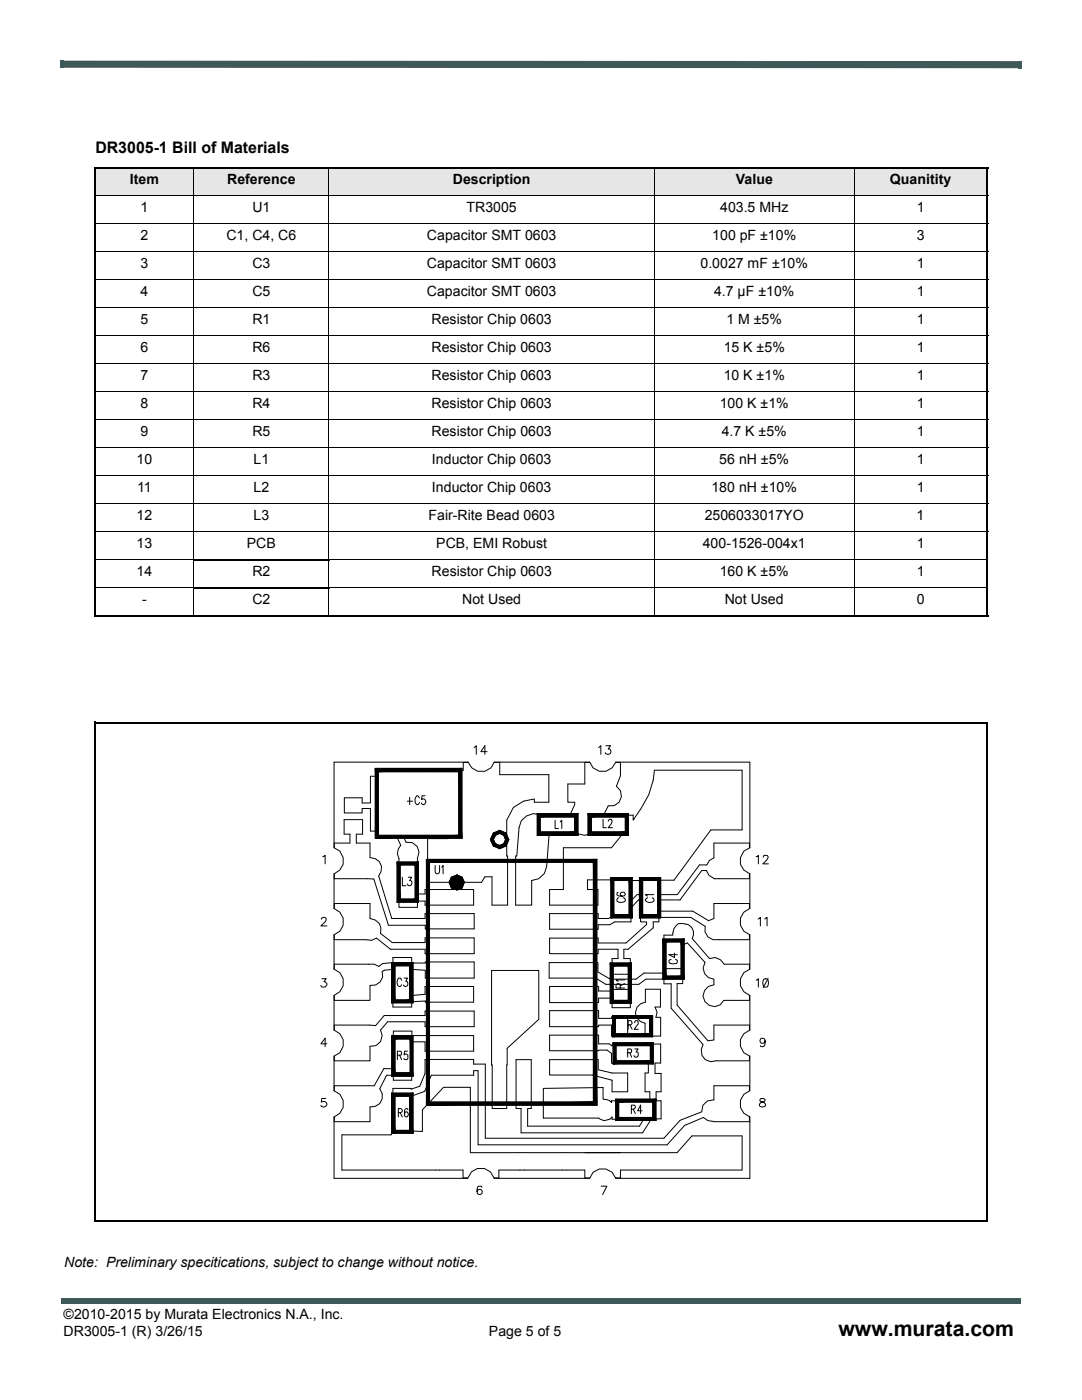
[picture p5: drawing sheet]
<svg xmlns="http://www.w3.org/2000/svg" width="216mm" height="279mm" viewBox="0 0 216 279" stroke-linecap="round" stroke-linejoin="round" font-family="sans-serif">
<g fill="#3d5959">
<path d="M12 12.1h.7v1.4h-.7z"/>
<path d="M203.2 12.2h.7v1.4h-.7z"/>
<path d="M12.7 12.1l190.5 .1v1.4l-190.5-.1z"/>
<path d="M12.2 259.2h.5v1.1h-.5z"/>
<path d="M12.7 259.2h191v1.1h-191z"/>
</g>
<path d="M55.6 141.4h105.2v104.6h-105.2z" fill="#fff"/>
<path d="M55.6 141.4h105.2v104.6h-105.2z" fill="none" stroke="#fff" stroke-width=".2"/>
<path d="M56.7 142.6h102.9v102.2h-102.9z" fill="#fff"/>
<g fill="none" stroke="#000" stroke-width=".2">
<path d="M66.7 152.1h26.7a2.73 2.73 0 0 0 2.6 1.9 2.73 2.73 0 0 0 2.6-1.9h19.1a2.73 2.73 0 0 0 2.6 1.9 2.73 2.73 0 0 0 2.6-1.9h26.7v17.1a2.72 2.72 0 0 0-1.9 2.6 2.72 2.72 0 0 0 1.9 2.6v6.9a2.74 2.74 0 0 0-1.9 2.6 2.74 2.74 0 0 0 1.9 2.7v6.8a2.73 2.73 0 0 0-2 2.6 2.73 2.73 0 0 0 2 2.7v6.9a2.7 2.7 0 0 0-1.9 2.6 2.7 2.7 0 0 0 1.9 2.6v6.9a2.73 2.73 0 0 0-2 2.6 2.73 2.73 0 0 0 2 2.6v12.3h-26.7a2.72 2.72 0 0 0-2.6-2 2.72 2.72 0 0 0-2.6 2h-19.1a2.73 2.73 0 0 0-2.6-2.1 2.73 2.73 0 0 0-2.7 2.1h-26.6v-12.3a2.76 2.76 0 0 0 1.9-2.6 2.76 2.76 0 0 0-1.9-2.6v-6.9a2.74 2.74 0 0 0 1.8-2.6 2.74 2.74 0 0 0-1.8-2.6v-6.9a2.76 2.76 0 0 0 1.9-2.7 2.76 2.76 0 0 0-1.9-2.6v-6.8a2.77 2.77 0 0 0 1.9-2.7 2.77 2.77 0 0 0-1.9-2.6v-6.9a2.74 2.74 0 0 0 1.9-2.6 2.74 2.74 0 0 0-1.9-2.6zM74.9 153.4l.6 .6v12.7l-.6 .6zM74.9 153.4h17.3l-.7 .6h-16zM75.2 154.9h-1.3v5.4h-1.6v-1.1h-3.6v3h3.6v-.8h1.6v4.5h1.3M81.3 159.9h1.1M81.7 159.1v1.5M83.7 159.3l-.3-.5h-.2a1.25 1.25 0 0 0 0 1.8h.2l.3-.4M84.8 158.8h-.6l-.1 .8 .1-.1a.54 .54 0 0 1 .8 .5 .54 .54 0 0 1-.8 .5l-.1-.2M92.2 153.4v13.9l-.7-.6v-12.7zM93.4 152.1h-1v1.7h-3M94.6 149.2l.4-.4v1.7M97.2 150h-1.3l.9-1.2v1.7"/>
<path d="M98.6 152.1h1.1v2.5h9.8v5.5h-2.9v-.6l-2.1 .4-2.1 1.2-1.3 2.6 .2 16.9h-3.1v-5.6h-1.4l-.7 1.1h-10.8v-8.7h4.1v-.4M117.7 152.1h-1v4.4h-3.4v3.6h1.4v.5l-1 2.1h-.4M119.4 149.2l.5-.4v1.7M120.9 148.8h.9l-.4 .7a.54 .54 0 0 1 .5 .6 .54 .54 0 0 1-.7 .4h-.3l-.1-.3M122.9 152.1h.9v2.7l-.8 2.1a2.15 2.15 0 0 1 .8 2.7 2.15 2.15 0 0 1-2.4 1.2l-1 1.9M64.4 171l.5-.3v1.7M66.7 169.2v-.9h3.1v-1.8h-1.1v-2.9h3.6v2.9h-1.2v1.8h2.7v2.9a2.18 2.18 0 0 1 2.2 1.2 2.18 2.18 0 0 1-.4 2.4l2.6 8.5h6.6v-1h9.8v3.1h-9.7v-.7h-7.4l-2.9-9.3h-7.9v-1M74.9 167.3l.6-.6h16l.7 .6zM79.2 167l.8 1.7-.5 .7-.2 1 .3 1v2.9M79.2 172l.6 .6v6.8l-.6 .6zM79.2 172h4.3l-.7 .6h-3zM79.8 179.4h3l.7 .6h-4.3z"/>
<path d="M80.3 175.1v1.7h.7M80.5 167l.5 1.1 1.3 .1 .9 .7 .4 1.2-.3 1.2v3h-.1M81.5 175.1h.6l-.4 .6a.49 .49 0 0 1 .5 .8 .49 .49 0 0 1-.9-.1M82.8 172.6l.7-.6v8l-.7-.6zM83.2 177.9h.1v.5h1.5v-.9h9.7v3.1h-9.7v-.8h-1.5v1.3h-3.7v-2.6M85.1 171.5h34l-.7 .6h-32.7zM85.1 171.5l.6 .6v47.8l-.6 .7zM86.8 172.7l.1 1.5 .3 .2 .3-.1 .2-.4v-1.2M88.1 173.1l.3-.4v1.7M89.6 176.1h1.6l-1.1 1.1zM90.1 175.1l1.1 1h-1.6zM90.1 175.1l1.1-.5v1.5z"/>
<path d="M91.2 174.6l1 .5-1 1zM91.2 176.1h1.4l-.4 1.1zM91.2 176.1v1.5l-1.1-.4zM91.2 176.1l1 1.1-1 .4zM92.2 175.1l.4 1h-1.4zM97.9 167.6h.5l.4 .8-.4 .4zM98.4 166.3l.4 .4-.4 .9h-.5zM98.4 166.3l1.3-.6v.6l-.9 .4zM98.8 168.4l.9 .3v.7l-1.3-.6zM99.7 168.7l.8-.3 .5 .4-1.3 .6zM99.7 165.7l1.3 .6-.5 .4-.8-.4zM100.5 166.7l.5-.4 .5 1.3h-.6z"/>
<path d="M100.9 167.6h.6l-.5 1.2-.5-.4zM107.2 162.4l.6 .6v3l-.6 .7zM107.2 162.4h8.1l-.7 .6h-6.8zM107.8 166h6.8l.7 .7h-8.1zM109.8 162.7h-1.8a3.1 3.1 0 0 0-4.4 2.5l-.5 5.6h-.2v9.8h3.2v-4.9l1.4-.3 1.1-1.1 .5-1.3 .5-6.6 .1-.1M110.8 163.7v1.7h.6M111.8 164l.3-.3v1.7M113.3 166.3l2 .1 1.3 .3 2.1-.4M114.6 163l.7-.6v4.3l-.7-.7zM117.3 162.4l.7 .6v3l-.7 .7zM117.3 162.4h8.1l-.6 .6h-6.8zM118 166h6.8l.6 .7h-8.1z"/>
<path d="M118.4 172.1l.7-.6v49.1l-.7-.7zM120.3 163.5v1.7h.7M121.4 163.9l.3-.4 .3 .1 .1 .4-.7 1.2h.8M121.9 175.2h4.2l-.6 .5h-3zM121.9 175.2l.6 .5v6.8l-.6 .7zM123.3 162.7h.1M123.3 178.1l-.2 .1v.3a1.01 1.01 0 0 0 1.7-.1l-.2-.3h-.6l-.2 .4 .4 .4M123.4 179.2l-.3 .2v.3a1.12 1.12 0 0 0 1.7 0l-.2-.5h-.3M125.4 162.4v4.3l-.6-.7v-3zM125.5 175.7l.6-.5v8l-.6-.7zM125.7 177.2v-1.5h2.2l.1 1.5M127.6 175.2h4.2l-.6 .5h-3z"/>
<path d="M127.6 175.2l.6 .5v6.8l-.6 .7zM127.9 178.5h-.8l-1.3 1.4M127.9 179.6h-.5l-1.5 1.6v2.8h-3.2l-1 .6h-2.3v.8h-9.7v-3.1h9.7v1h2.1l.7-.5v-1.8M129.2 179.2l-.4 .3a1.02 1.02 0 0 0 1.7 .4v-.5l-.4-.2M130.5 178.5h-1.7l.3 .4M131.2 175.7l.6-.5v8l-.6-.7zM131.6 177.2v-1.5h2.9l7.3-10.1h6.3v-11.9h-17.5l-.3 2-.8 2.9-1.6 2.8-1.6 2.3v-1h-3h1.8v3.6h-1.8l.9 .1-2.2 2.8h-9.6v8.3h-2.7v3.1h9.6v-3.1h-2.1v-1.9h5.1v1.6M149.5 169.2v-.9h-7v2.9l-.9 .5-.6 .9h-1.4l-4.5 5.9h-3.5M149.5 174.4v1h-6.8a2.32 2.32 0 0 1-1.8-1.7h-.9l-4.3 5.9h-4.1M150.9 171l.4-.3v1.7M152.3 171.1l.1-.3 .3-.1 .4 .1 .2 .2-.3 .6-.8 .8h1.1M64.1 183.5a.49 .49 0 0 1 .5-.4 .49 .49 0 0 1 .5 .4l-.2 .5-.9 .8h1.2"/>
<path d="M64.2 195.3h.9l-.5 .6a.56 .56 0 0 1 .6 .7 .56 .56 0 0 1-.7 .4h-.3l-.2-.3M66.7 181.3v-1h7.1v3a2.22 2.22 0 0 1 2.1 3l2.4 1.8h6.5v-.9h9.8v3.1h-9.8v-.9h-6.9l-2.8-2.2-1 .5-1.1-.2h-6.3v-1M66.7 193.4v-1h8l.9 .5 .7-.6 2.1-.2v-1h3.7v1.1h2.8v-.2h9.7v3.2h-9.7v-1.6l-2.8-.1v.8h-.1M78.1 192.1h4.3l-.7 .6h-2.9zM78.1 192.1l.7 .6v6.9l-.7 .5zM78.5 194.3l-.1-.8-1.7 .1-.4 .3a2.12 2.12 0 0 1-2.5 2.8v2.9h-7.1v-.9M78.5 197.8l-.1 3.2h3.7v-1.1l2.8-.1v.2h9.6v-3.1h-9.7v1.5l-2.7 .3v-.9h-.1M80.1 195.6l-.1-.4h-.4a1.12 1.12 0 0 0 0 1.7h.2l.3-.4M80.6 195.2h.7l-.3 .7a.49 .49 0 0 1 .3 .7 .49 .49 0 0 1-.8 0M81.7 192.7l.7-.6v8l-.7-.5zM98.1 193.7h9.4v9.7l-6.3 5.8-.1 12h-2.9zM109.7 196.9h9.7v.9h2.7v-.3h3.7v3.6h-3.7v-1.9h-2.7v.9h-9.7z"/>
<path d="M121.8 192.2h4.2l-.6 .6h-3.1zM121.8 192.2l.5 .6v6.8l-.5 .6zM122.3 199.6h3.1l.6 .6h-4.2zM122.5 182.5h3l.6 .7h-4.2zM123.8 197.2l-.1-.8-.3-.1h-.3l-.2 .3v.6h1.8M124.7 195.6h-1.8l.4 .3M124.7 196.3l-.9 .4M125.4 192.8l.6-.6v8l-.6-.6zM127.6 183.2l.6-.7h3l.6 .7zM127.9 180.8l-.1 3.2h1.2v.5l-4.1 3.7h-5.5v-1h-9.7v3.1h9.7v-.9h3.9v1.9h-1.2v3.1h3.7v-3.1h-1.3v-1.9h.8l5-4.2v-1.2h1.2v-.9h6.3l2.9 1.8a2.17 2.17 0 0 0 2.8 2.6h6v-1M128.8 197.4h3v3.6h-1.1l.4 1-.2 1h.9v3.8h-3.1v-2.6a2.11 2.11 0 0 1-1.9-2.1 2.11 2.11 0 0 1 2-2.1zM131.6 180.8v1h6.6l3.2 1.9 1.1-.4v-3h7v1"/>
<path d="M132.3 187.4h4.2l-.6 .6h-3zM132.3 187.4l.6 .6v6.8l-.6 .6zM132.6 189.8h-.1v-3.2h1.7a2.46 2.46 0 0 1 1.1-2.3 3 3 0 0 1 2.7 .8l.4 .7v.8l-.3 .7 3.5 4 1.1-.2 1 .4 .8 .9h5v1M132.9 194.8h3l.6 .6h-4.2zM133.9 191.5a.47 .47 0 0 0-.4 .5 .47 .47 0 0 0 .6 .3h.7a.44 .44 0 0 0 .3-.7l-.3-.1M134.6 190.2v.9l-1.1-.6h1.6M135.9 188l.6-.6v8l-.6-.6zM136.3 189.8l-.1-1.2 1-.4 3.5 3.9a2.15 2.15 0 0 0 1.8 3.3v1.1a2.17 2.17 0 0 0-1.9 3.4 2.17 2.17 0 0 0 3.8-.3h5.1v-.9M150.9 195.6l.4-.3v1.7M151.3 183.4l.4-.3v1.7M152.4 195.4a.6 .6 0 0 1 .9 .2v.5a.7 .7 0 0 1-.6 .9h-.3l-.2-.7zM152.6 183.4l.5-.3v1.7"/>
<path d="M153.3 195.2l-1 1.9M65 219.2h-.8l-.1 .7a.6 .6 0 0 1 1 .2 .6 .6 0 0 1-.6 .8l-.4-.1-.1-.2M65.2 208.3h-1.2l.9-1.1v1.7M66.7 205.6v-1l8.3 .1 1.7-2h8.1v-.9h9.8v3.1h-9.8v-1h-7.5l-1.4 1.7 .4 1.1-.4 1.2-.9 .8-1.2 .1v2.9h-7.1v-.9M78.1 200.1l.7-.5h2.9l.7 .5zM78.1 218.2h4.3l-.7 .6h-2.9zM78.1 218.2l.7 .6v6.8l-.7 .6zM78.2 206.7h4.2l-.5 .6h-3.1zM78.2 206.7l.6 .6v6.8l-.6 .7zM78.5 212.5v.8h-1.9l-1.9 3.4h-8v1M78.6 208.9h-.1v-3.1h3.7v.9h12.3v3.1h-9.7v-1.9h-2.8v1M78.8 214.1h3.1l.5 .7h-4.2z"/>
<path d="M79.3 210.6l.8-.1v-.6l-.8-.1v1.7M79.7 210.6l.4 .9M81.3 209.8h-.6l-.1 .7a.43 .43 0 0 1 .4-.2 .43 .43 0 0 1 .4 .3l-.1 .8-.4 .1-.3-.3M81.7 218.8l.7-.6v8l-.7-.6zM82.1 212.5v3.1h-3.6v-1h-1.3l-1.4 2.7a2.2 2.2 0 0 1 .3 2.5 2.2 2.2 0 0 1-2.3 1.1v3h-7.1v-1.1M82.4 206.7v8.1l-.5-.7v-6.8zM85.7 219.9h32.7l.7 .7h-34zM109.7 201.7h9.7v1.5h2.6v-.2h3.2v3.8h-3.2v-2.2h-2.6v.3h-9.7zM109.7 211.5h9.7v2l2.7 .6h3.1v3.8h-3.1v-2.3l-3.9-1.1h-8.5zM122.2 202.7l.6 .5v3.1l-.6 .6zM122.2 202.7h8l-.6 .5h-6.8zM122.3 208.1l.6 .6v3l-.6 .6z"/>
<path d="M122.3 208.1h8l-.5 .6h-6.9zM122.8 206.3h6.8l.6 .6h-8zM122.9 219.4l.5 .5v3.1l-.5 .6zM122.9 219.4h8l-.6 .5h-6.9zM122.9 211.7h6.9l.5 .6h-8zM125.1 208.5h-3v.2l-.6-.4h-2.1v-1.7h-9.7v3.1h9.7v-.1h1.7l.9 .6v2h3.1v-.2M125.2 210.1l.8-.1v-.6l-.8-.1v1.7M125.3 219.7h-3.3v.3l-.3-.3-1.4-.3v-2.4l-11.9 .2v5.9h11l1.2 .5 1.1-.2 .4-.5v.5l3.1-.1M125.3 204.5l.7-.1 .1-.2-.1-.4-.7-.1v1.7M125.7 210.1l.3 .9M125.7 204.5l.4 .9M126.7 209.3h.6l-.4 .6 .4 .2v.7l-.5 .2-.3-.3"/>
<path d="M126.7 204.1v-.3l.2-.1h.2l.2 .2v.5l-.7 1h.8M128.7 212v.2h.7v1.9h-.7v3.8h1v1.8h-.9M128.7 208.4h3.1v3.8h-1.1v2h1.2v3.7h-1v1.8h1v3.6h-1.9l-1.8 2.8h-24.2v-4.9h-1v-9.7h3v9.7h-.7v3.5h22.3l.9-1.4M129.6 203.2l.6-.5v4.2l-.6-.6zM129.8 208.7l.5-.6v4.2l-.5-.6zM130.3 219.9l.6-.5v4.2l-.6-.6zM149.5 217.7v-1h-7v2.8l-1.3 .2-.9 .9-.3 1.3-4.3 1.7-3.2 3.6h-35.7v-14.8h-2.3v-1h-9.7v2.8l-1 2.6-1.8 .6v-.2h-3.6l.1 3.1M149.5 205.6v-1h-7v3l-1.3 .1-6.1-7.1v-4.3h1.1v-3h-3.7v.9h-4l-1.6 1.2h-5.1l-2.5-1.4v-1.9h-9.7v3.1h9.3l2 1.2h6.6l1.4-1h3.6v.9h1.4v4.9l6.4 7.2a2.18 2.18 0 0 0 .1 2.7 2.18 2.18 0 0 0 2.5 .6h6.6v-.9M151.7 219.3v.5l.5 .1a.57 .57 0 0 1 .5 .9l-.4 .1a.55 .55 0 0 1-.8-.5l.3-.4 .7-.2 .2-.3a.69 .69 0 0 0-1-.2zM152.7 207.7l-.1 .3-.5 .2-.4-.2-.1-.3a.51 .51 0 0 1 .5-.5 .51 .51 0 0 1 .6 .5l-.1 .9a.51 .51 0 0 1-.9 .1M78.1 226.2l.7-.6h2.9l.7 .6zM78.5 223.8l-.1 2-.4 .7h-9.8v7h24.2v1.6h.9"/>
<path d="M79.5 222l.7-.1 .1-.3-.2-.2-.6-.2v1.7M79.8 222l.5 .9M81.4 221.5l-.3-.3-.4 .4v1.1l.4 .2a.51 .51 0 0 0 .4-.6 .51 .51 0 0 0-.6-.4l-.2 .5M82 223.8h.2v1.9l2.1 .1v-4.3l4.2-4.5h5.4v13h41.2l3-3.3h10v6.8h-24.3v1.6h-.9M82 220.3v-1.5l2.7-1 1.4-3.2h8.4v-.9h.9v14.8h37.7l3.5-3.9 3.8-1.6 .8 .6 1.3 .3h7v-1.1M96.2 236.9l-.1-.1h-.7a1.49 1.49 0 0 0 0 1.5h.6l.2-.4a.45 .45 0 0 0-.5-.5h-.3l-.2 .4M98.6 235.1h.9v-1.6h17.2v1.6h1M104 220.5h1.3M120 236.7h1.1l-.9 1.7M123.4 223h6.9l.6 .6h-8zM126 221.4h.5l.2-.2 .1-.2-.1-.4h-.7v1.7M126.3 221.4l.5 .9"/>
<path d="M128.1 221.7h-.9l.6-1.1v1.7"/>
</g>
<g fill="#000" stroke="#000" stroke-width=".2">
<path d="M74.9 153.4h17.3l-16.7 .6z" fill-rule="evenodd"/>
<path d="M75.5 154l16.7-.6-.7 .6z" fill-rule="evenodd"/>
<path d="M91.5 154l.7 13.3-.7-.6z" fill-rule="evenodd"/>
<path d="M92.2 153.4v13.9l-.7-13.3z" fill-rule="evenodd"/>
<path d="M74.9 153.4l.6 13.3-.6 .6z" fill-rule="evenodd"/>
<path d="M74.9 153.4l.6 .6v12.7z" fill-rule="evenodd"/>
<path d="M79.2 172h4.3l-3.7 .6z" fill-rule="evenodd"/>
<path d="M79.2 172l.6 .6v6.8z" fill-rule="evenodd"/>
<path d="M79.8 172.6l3.7-.6-.7 .6z" fill-rule="evenodd"/>
<path d="M82.8 172.6l.7 7.4-.7-.6z" fill-rule="evenodd"/>
<path d="M79.8 179.4h3l-3.6 .6z" fill-rule="evenodd"/>
<path d="M82.8 172.6l.7-.6v8z" fill-rule="evenodd"/>
<path d="M85.1 171.5h34l-33.4 .6z" fill-rule="evenodd"/>
<path d="M85.7 172.1l33.4-.6-.7 .6z" fill-rule="evenodd"/>
<path d="M89.6 176.1h1.6l-1.1 1.1z" fill-rule="evenodd"/>
<path d="M90.1 175.1l1.1 1h-1.6z" fill-rule="evenodd"/>
<path d="M91.2 176.1v1.5l-1.1-.4z" fill-rule="evenodd"/>
<path d="M90.1 175.1l1.1-.5v1.5z" fill-rule="evenodd"/>
<path d="M91.2 176.1l1 1.1-1 .4z" fill-rule="evenodd"/>
<path d="M74.9 167.3l.6-.6h16z" fill-rule="evenodd"/>
<path d="M74.9 167.3l16.6-.6 .7 .6z" fill-rule="evenodd"/>
<path d="M91.2 174.6l1 .5-1 1z" fill-rule="evenodd"/>
<path d="M91.2 176.1h1.4l-.4 1.1z" fill-rule="evenodd"/>
<path d="M92.2 175.1l.4 1h-1.4z" fill-rule="evenodd"/>
<path d="M97.9 167.6h.5v1.2z" fill-rule="evenodd"/>
<path d="M98.4 166.3l.4 .4-.9 .9z" fill-rule="evenodd"/>
<path d="M98.4 167.6l.4 .8-.4 .4z" fill-rule="evenodd"/>
<path d="M98.8 168.4l.9 1-1.3-.6z" fill-rule="evenodd"/>
<path d="M97.9 167.6l.9-.9-.4 .9z" fill-rule="evenodd"/>
<path d="M98.8 168.4l.9 .3v.7z" fill-rule="evenodd"/>
<path d="M98.4 166.3l1.3-.6v.6z" fill-rule="evenodd"/>
<path d="M98.4 166.3h1.3l-.9 .4z" fill-rule="evenodd"/>
<path d="M99.7 168.7l1.3 .1-1.3 .6z" fill-rule="evenodd"/>
<path d="M99.7 168.7l.8-.3 .5 .4z" fill-rule="evenodd"/>
<path d="M99.7 165.7l.8 1-.8-.4z" fill-rule="evenodd"/>
<path d="M100.9 167.6h.6l-1 .8z" fill-rule="evenodd"/>
<path d="M101 166.3l-.1 1.3-.4-.9z" fill-rule="evenodd"/>
<path d="M99.7 165.7l1.3 .6-.5 .4z" fill-rule="evenodd"/>
<path d="M100.5 168.4l1-.8-.5 1.2z" fill-rule="evenodd"/>
<path d="M101 166.3l.5 1.3h-.6z" fill-rule="evenodd"/>
<path d="M107.2 162.4l.6 3.6-.6 .7z" fill-rule="evenodd"/>
<path d="M107.2 162.4h8.1l-7.5 .6z" fill-rule="evenodd"/>
<path d="M107.2 162.4l.6 .6v3z" fill-rule="evenodd"/>
<path d="M107.8 163l7.5-.6-.7 .6z" fill-rule="evenodd"/>
<path d="M114.6 163l.7 3.7-.7-.7z" fill-rule="evenodd"/>
<path d="M107.8 166h6.8l-7.4 .7z" fill-rule="evenodd"/>
<path d="M114.6 163l.7-.6v4.3z" fill-rule="evenodd"/>
<path d="M107.2 166.7l7.4-.7 .7 .7z" fill-rule="evenodd"/>
<path d="M117.3 162.4l.7 3.6-.7 .7z" fill-rule="evenodd"/>
<path d="M117.3 162.4h8.1l-7.4 .6z" fill-rule="evenodd"/>
<path d="M117.3 162.4l.7 .6v3z" fill-rule="evenodd"/>
<path d="M118 163l7.4-.6-.6 .6z" fill-rule="evenodd"/>
<path d="M118.4 172.1l.7 48.5-.7-.7z" fill-rule="evenodd"/>
<path d="M118.4 172.1l.7-.6v49.1z" fill-rule="evenodd"/>
<path d="M121.9 175.2h4.2l-3.6 .5z" fill-rule="evenodd"/>
<path d="M122.5 175.7l3.6-.5-.6 .5z" fill-rule="evenodd"/>
<path d="M124.8 163l.6 3.7-.6-.7z" fill-rule="evenodd"/>
<path d="M118 166h6.8l-7.5 .7z" fill-rule="evenodd"/>
<path d="M125.4 162.4v4.3l-.6-3.7z" fill-rule="evenodd"/>
<path d="M117.3 166.7l7.5-.7 .6 .7z" fill-rule="evenodd"/>
<path d="M125.5 175.7l.6 7.5-.6-.7z" fill-rule="evenodd"/>
<path d="M125.5 175.7l.6-.5v8z" fill-rule="evenodd"/>
<path d="M127.6 175.2h4.2l-3.6 .5z" fill-rule="evenodd"/>
<path d="M128.2 175.7l3.6-.5-.6 .5z" fill-rule="evenodd"/>
<path d="M131.2 175.7l.6 7.5-.6-.7z" fill-rule="evenodd"/>
<path d="M131.2 175.7l.6-.5v8z" fill-rule="evenodd"/>
<path d="M78.1 192.1h4.3l-3.6 .6z" fill-rule="evenodd"/>
<path d="M78.8 192.7l3.6-.6-.7 .6z" fill-rule="evenodd"/>
<path d="M78.1 192.1l.7 .6v6.9z" fill-rule="evenodd"/>
<path d="M79.2 172l.6 7.4-.6 .6z" fill-rule="evenodd"/>
<path d="M81.7 192.7l.7 7.4-.7-.5z" fill-rule="evenodd"/>
<path d="M78.1 200.1l.7-.5h2.9z" fill-rule="evenodd"/>
<path d="M81.7 192.7l.7-.6v8z" fill-rule="evenodd"/>
<path d="M79.2 180l3.6-.6 .7 .6z" fill-rule="evenodd"/>
<path d="M121.8 192.2h4.2l-3.7 .6z" fill-rule="evenodd"/>
<path d="M121.9 175.2l.6 7.3-.6 .7z" fill-rule="evenodd"/>
<path d="M122.3 192.8l3.7-.6-.6 .6z" fill-rule="evenodd"/>
<path d="M121.8 192.2l.5 .6v6.8z" fill-rule="evenodd"/>
<path d="M121.9 175.2l.6 .5v6.8z" fill-rule="evenodd"/>
<path d="M125.4 192.8l.6 7.4-.6-.6z" fill-rule="evenodd"/>
<path d="M122.3 199.6h3.1l-3.6 .6z" fill-rule="evenodd"/>
<path d="M122.5 182.5h3l-3.6 .7z" fill-rule="evenodd"/>
<path d="M125.4 192.8l.6-.6v8z" fill-rule="evenodd"/>
<path d="M121.9 183.2l3.6-.7 .6 .7z" fill-rule="evenodd"/>
<path d="M127.6 175.2l.6 7.3-.6 .7z" fill-rule="evenodd"/>
<path d="M127.6 175.2l.6 .5v6.8z" fill-rule="evenodd"/>
<path d="M128.2 182.5h3l-3.6 .7z" fill-rule="evenodd"/>
<path d="M127.6 183.2l3.6-.7 .6 .7z" fill-rule="evenodd"/>
<path d="M132.3 187.4h4.2l-3.6 .6z" fill-rule="evenodd"/>
<path d="M132.3 187.4l.6 7.4-.6 .6z" fill-rule="evenodd"/>
<path d="M132.9 188l3.6-.6-.6 .6z" fill-rule="evenodd"/>
<path d="M132.3 187.4l.6 .6v6.8z" fill-rule="evenodd"/>
<path d="M135.9 188l.6 7.4-.6-.6z" fill-rule="evenodd"/>
<path d="M132.9 194.8h3l-3.6 .6z" fill-rule="evenodd"/>
<path d="M135.9 188l.6-.6v8z" fill-rule="evenodd"/>
<path d="M132.3 195.4l3.6-.6 .6 .6z" fill-rule="evenodd"/>
<path d="M78.1 218.2h4.3l-3.6 .6z" fill-rule="evenodd"/>
<path d="M78.1 192.1l.7 7.5-.7 .5z" fill-rule="evenodd"/>
<path d="M78.2 206.7h4.2l-3.6 .6z" fill-rule="evenodd"/>
<path d="M78.2 206.7l.6 7.4-.6 .7z" fill-rule="evenodd"/>
<path d="M78.8 207.3l3.6-.6-.5 .6z" fill-rule="evenodd"/>
<path d="M78.2 206.7l.6 .6v6.8z" fill-rule="evenodd"/>
<path d="M78.8 218.8l3.6-.6-.7 .6z" fill-rule="evenodd"/>
<path d="M81.7 218.8l.7 7.4-.7-.6z" fill-rule="evenodd"/>
<path d="M81.9 207.3l.5 7.5-.5-.7z" fill-rule="evenodd"/>
<path d="M78.8 214.1h3.1l-3.7 .7z" fill-rule="evenodd"/>
<path d="M82.4 206.7v8.1l-.5-7.5z" fill-rule="evenodd"/>
<path d="M78.2 214.8l3.7-.7 .5 .7z" fill-rule="evenodd"/>
<path d="M81.7 218.8l.7-.6v8z" fill-rule="evenodd"/>
<path d="M78.1 200.1l3.6-.5 .7 .5z" fill-rule="evenodd"/>
<path d="M85.1 171.5l.6 .6v47.8z" fill-rule="evenodd"/>
<path d="M85.1 220.6l.6-.7h32.7z" fill-rule="evenodd"/>
<path d="M121.8 192.2l.5 7.4-.5 .6z" fill-rule="evenodd"/>
<path d="M122.2 202.7l.6 3.6-.6 .6z" fill-rule="evenodd"/>
<path d="M122.2 202.7h8l-7.4 .5z" fill-rule="evenodd"/>
<path d="M122.3 208.1l.6 3.6-.6 .6z" fill-rule="evenodd"/>
<path d="M122.3 208.1h8l-7.4 .6z" fill-rule="evenodd"/>
<path d="M122.2 202.7l.6 .5v3.1z" fill-rule="evenodd"/>
<path d="M122.8 203.2l7.4-.5-.6 .5z" fill-rule="evenodd"/>
<path d="M122.9 219.4h8l-7.5 .5z" fill-rule="evenodd"/>
<path d="M122.3 208.1l.6 .6v3z" fill-rule="evenodd"/>
<path d="M122.9 208.7l7.4-.6-.5 .6z" fill-rule="evenodd"/>
<path d="M123.4 219.9l7.5-.5-.6 .5z" fill-rule="evenodd"/>
<path d="M121.8 200.2l3.6-.6 .6 .6z" fill-rule="evenodd"/>
<path d="M129.6 203.2l.6 3.7-.6-.6z" fill-rule="evenodd"/>
<path d="M122.8 206.3h6.8l-7.4 .6z" fill-rule="evenodd"/>
<path d="M129.8 208.7l.5 3.6-.5-.6z" fill-rule="evenodd"/>
<path d="M122.9 211.7h6.9l-7.5 .6z" fill-rule="evenodd"/>
<path d="M129.6 203.2l.6-.5v4.2z" fill-rule="evenodd"/>
<path d="M122.2 206.9l7.4-.6 .6 .6z" fill-rule="evenodd"/>
<path d="M130.3 219.9l.6 3.7-.6-.6z" fill-rule="evenodd"/>
<path d="M129.8 208.7l.5-.6v4.2z" fill-rule="evenodd"/>
<path d="M122.3 212.3l7.5-.6 .5 .6z" fill-rule="evenodd"/>
<path d="M130.3 219.9l.6-.5v4.2z" fill-rule="evenodd"/>
<path d="M78.1 218.2l.7 7.4-.7 .6z" fill-rule="evenodd"/>
<path d="M78.1 218.2l.7 .6v6.8z" fill-rule="evenodd"/>
<path d="M78.1 226.2l.7-.6h2.9z" fill-rule="evenodd"/>
<path d="M78.1 226.2l3.6-.6 .7 .6z" fill-rule="evenodd"/>
<path d="M85.1 171.5l.6 48.4-.6 .7z" fill-rule="evenodd"/>
<path d="M85.1 220.6l33.3-.7 .7 .7z" fill-rule="evenodd"/>
<path d="M122.9 219.4l.5 3.6-.5 .6z" fill-rule="evenodd"/>
<path d="M122.9 219.4l.5 .5v3.1z" fill-rule="evenodd"/>
<path d="M122.9 223.6l.5-.6h6.9z" fill-rule="evenodd"/>
<path d="M122.9 223.6l7.4-.6 .6 .6z" fill-rule="evenodd"/>
</g>
<g fill="#e6e6e6">
<path d="M19 33.5h19.7v5.6h-19.7z"/>
<path d="M38.7 33.5h26.9v5.6h-26.9z"/>
<path d="M65.6 33.5h65v5.6h-65z"/>
<path d="M130.6 33.5h39.8v5.6h-39.8z"/>
<path d="M170.4 33.5h26.6v5.6h-26.6z"/>
</g>
<path d="M18.8 33.5h178.4M19 33.7v89M197 33.7v89M38.6 111.7h27.1M38.6 117.3h27.1M18.8 122.9h178.4M19 144.2h178.1M19 144v99.6M196.9 144.2v99.6M18.8 243.7h178.1" fill="none" stroke="#000" stroke-width=".36"/>
<g fill="none" stroke="#000" stroke-width=".2">
<path d="M18.8 39.1h178.4M38.7 33.3v89.8M65.6 33.3v89.8M130.6 33.3v89.8M170.4 33.3v89.8M18.8 44.7h178.4M18.8 50.3h178.4M18.8 55.9h178.4M18.8 61.4h178.4M18.8 67h178.4M18.8 72.6h178.4M18.8 78.2h178.4"/>
<path d="M18.8 83.8h178.4M18.8 89.4h178.4M18.8 95h178.4M18.8 100.6h178.4M18.8 106.2h178.4M18.8 111.7h20M18.8 117.3h20M65.6 111.7h131.6M65.6 117.3h131.6"/>
</g>
<text font-size="4.2" x="167.3" y="266.7">www.murata.com</text>
<text font-size="3.2" x="19" y="30.4">DR3005-1 Bill of Materials</text>
<g font-size="2.8">
<text x="25.9" y="36.8">Item</text>
<text x="45.3" y="36.8">Reference</text>
<text x="90.4" y="36.8">Description</text>
<text x="146.8" y="36.8">Value</text>
<text x="177.6" y="36.8">Quanitity</text>
<text x="28" y="42.4">1</text>
<text x="28" y="48">2</text>
<text x="45.2" y="48">C1, C4, C6</text>
<text x="50.4" y="42.4">U1</text>
<text x="85.2" y="48">Capacitor SMT 0603</text>
<text x="93.1" y="42.4">TR3005</text>
<text x="142.1" y="48">100 pF ±10%</text>
<text x="143.7" y="42.4">403.5 MHz</text>
<text x="182.9" y="42.4">1</text>
<text x="182.9" y="48">3</text>
<text x="28" y="53.6">3</text>
<text x="50.4" y="53.6">C3</text>
<text x="85.2" y="53.6">Capacitor SMT 0603</text>
<text x="139.8" y="53.6">0.0027 mF ±10%</text>
<text x="182.9" y="53.6">1</text>
<text x="28" y="59.2">4</text>
<text x="50.4" y="59.2">C5</text>
<text x="85.2" y="59.2">Capacitor SMT 0603</text>
<text x="142.5" y="59.2">4.7 µF ±10%</text>
<text x="182.9" y="59.2">1</text>
<text x="28" y="64.7">5</text>
<text x="50.4" y="64.7">R1</text>
<text x="86.1" y="64.7">Resistor Chip 0603</text>
<text x="144.9" y="64.7">1 M ±5%</text>
<text x="182.9" y="64.7">1</text>
<text x="28" y="70.3">6</text>
<text x="50.4" y="70.3">R6</text>
<text x="86.1" y="70.3">Resistor Chip 0603</text>
<text x="144.4" y="70.3">15 K ±5%</text>
<text x="182.9" y="70.3">1</text>
<text x="28" y="75.9">7</text>
<text x="50.4" y="75.9">R3</text>
<text x="86.1" y="75.9">Resistor Chip 0603</text>
<text x="144.4" y="75.9">10 K ±1%</text>
<text x="182.9" y="75.9">1</text>
<text x="28" y="81.5">8</text>
<text x="50.4" y="81.5">R4</text>
<text x="86.1" y="81.5">Resistor Chip 0603</text>
<text x="143.6" y="81.5">100 K ±1%</text>
<text x="182.9" y="81.5">1</text>
<text x="28" y="87.1">9</text>
<text x="50.4" y="87.1">R5</text>
<text x="86.1" y="87.1">Resistor Chip 0603</text>
<text x="144" y="87.1">4.7 K ±5%</text>
<text x="182.9" y="87.1">1</text>
<text x="27.2" y="92.7">10</text>
<text x="50.6" y="92.7">L1</text>
<text x="86.2" y="92.7">Inductor Chip 0603</text>
<text x="143.5" y="92.7">56 nH ±5%</text>
<text x="182.9" y="92.7">1</text>
<text x="27.3" y="98.3">11</text>
<text x="50.6" y="98.3">L2</text>
<text x="86.2" y="98.3">Inductor Chip 0603</text>
<text x="142" y="98.3">180 nH ±10%</text>
<text x="182.9" y="98.3">1</text>
<text x="27.2" y="103.9">12</text>
<text x="50.6" y="103.9">L3</text>
<text x="85.5" y="103.9">Fair-Rite Bead 0603</text>
<text x="140.6" y="103.9">2506033017YO</text>
<text x="182.9" y="103.9">1</text>
<text x="27.2" y="109.5">13</text>
<text x="49.3" y="109.5">PCB</text>
<text x="87.1" y="109.5">PCB, EMI Robust</text>
<text x="140.2" y="109.5">400-1526-004x1</text>
<text x="182.9" y="109.5">1</text>
<text x="27.2" y="115">14</text>
<text x="50.4" y="115">R2</text>
<text x="86.1" y="115">Resistor Chip 0603</text>
<text x="143.6" y="115">160 K ±5%</text>
<text x="182.9" y="115">1</text>
<text x="28.3" y="120.6">-</text>
<text x="50.4" y="120.6">C2</text>
<text x="92.2" y="120.6">Not Used</text>
<text x="144.6" y="120.6">Not Used</text>
<text x="182.9" y="120.6">0</text>
<text x="12.8" y="252.8">Note: Preliminary specitications, subject to change without notice.</text>
<text x="12.7" y="263.2">©2010-2015 by Murata Electronics N.A., Inc.</text>
<text x="12.7" y="266.7">DR3005-1 (R) 3/26/15</text>
<text x="97.6" y="266.7">Page 5 of 5</text>
</g>
</svg>
